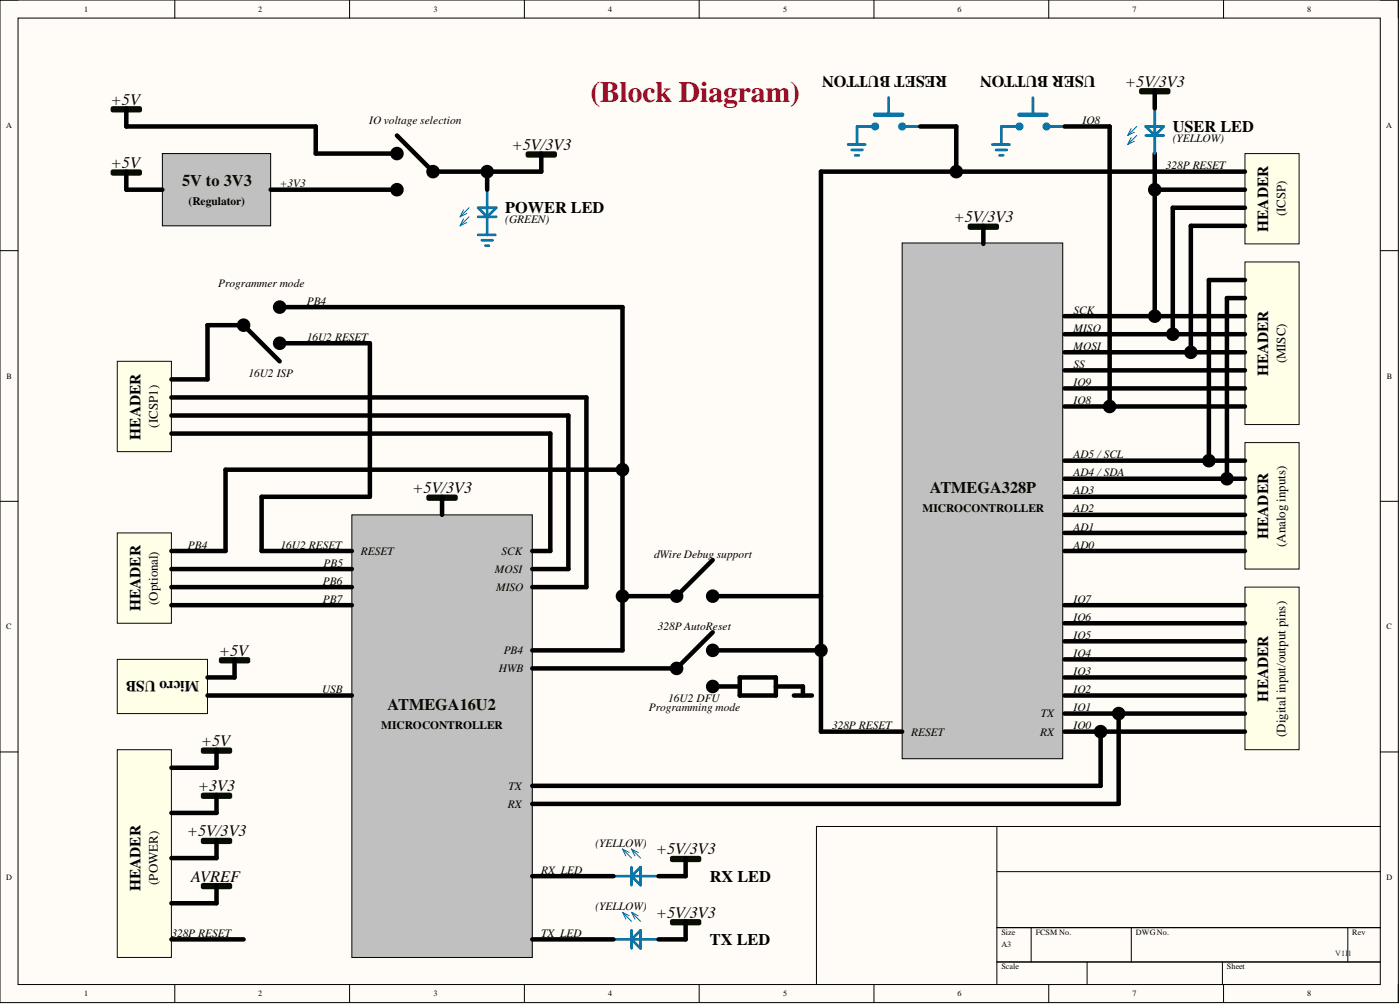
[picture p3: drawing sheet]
<svg xmlns="http://www.w3.org/2000/svg" width="393mm" height="282mm" viewBox="0 0 393 282" stroke-linecap="round" stroke-linejoin="round" font-family="sans-serif">
<path d="M0 0h392.9v281.5h-392.9z" fill-rule="evenodd" fill="#fffcf8"/>
<path d="M0 0h392.9v281.5h-392.9z" fill="none" stroke="#000" stroke-width=".28"/>
<path d="M5.1 5.1h382.7v271.3h-382.7z" fill-rule="evenodd" fill="#fffcf8"/>
<g fill="none" stroke="#000" stroke-width=".28">
<path d="M0 0h5.1M5.1 5.1h382.7v271.3h-382.7zM49.1 0v5.1M98.2 0v5.1M147.3 0v5.1M196.4 0v5.1M245.5 0v5.1M294.7 0v5.1M343.8 0v5.1M387.8 0h5.1v5.1M0 70.4h5.1M387.8 70.4h5.1"/>
<path d="M0 140.7h5.1M387.8 140.7h5.1M0 211.1h5.1M387.8 211.1h5.1M280.1 232v44.4M387.8 232h-158.4v44.4M280.1 244.7h107.7M49.1 276.4v5.1M98.2 276.4v5.1M147.3 276.4v5.1M196.4 276.4v5.1M245.5 276.4v5.1"/>
<path d="M280.1 260.4h107.7M280.1 270.1h107.7M289.7 260.4v9.7M294.7 276.4v5.1M305.4 270.1v6.3M317.9 260.4v9.7M343.5 270.1v6.3M343.8 276.4v5.1M378.7 260.4v9.7M392.9 276.4v5.1"/>
</g>
<path d="M253.5 68.2h45.1v144.8h-45.1z" fill-rule="evenodd" fill="#c0c0c0"/>
<path d="M253.5 68.2h45.1v144.8h-45.1z" fill="none" stroke="#000" stroke-width=".28"/>
<path d="M349.8 124.3h15.2v35.5h-15.2z" fill-rule="evenodd" fill="#ffffe8"/>
<path d="M349.8 124.3h15.2v35.5h-15.2z" fill="none" stroke="#080d02" stroke-width=".28"/>
<path d="M299.1 129.3h50.7M192.6 240.9v5.1" fill="none" stroke="#000" stroke-width="1.3"/>
<path d="M245.9 35.5h-5.1v5.1M172.4 246h12.6M177.4 243.4v5.1M180 243.4v5.1l-2.6-2.5z" fill="none" stroke="#0075ad" stroke-width=".76"/>
<path d="M174.9 238.4l2.5 2.5M174.9 238.4l1 1.9M174.9 238.4l1.9 .9M177.4 238.4l2.6 2.5M177.4 238.4l1 1.9M177.4 238.4l1.9 .9" fill="none" stroke="#0075ad" stroke-width=".28"/>
<path d="M188.8 240.9h7.6M188.8 241.4h7.6" fill="none" stroke="#080d02" stroke-width="1.3"/>
<path d="M245.9 32.2h7.6" fill="none" stroke="#0075ad" stroke-width="1.3"/>
<circle cx="245.9" cy="35.5" r=".76" fill="#0075ad"/>
<g fill="none" stroke="#0075ad" stroke-width=".76">
<path d="M253.5 35.5h5"/>
<circle cx="245.9" cy="35.5" r=".76"/>
</g>
<circle cx="253.5" cy="35.5" r=".76" fill="#0075ad"/>
<g fill="none" stroke="#0075ad" stroke-width=".76">
<path d="M249.7 27.4v4.8M238.3 40.6h4.8M239.3 42.1h3M240.3 43.6h1"/>
<circle cx="253.5" cy="35.5" r=".76"/>
</g>
<path d="M299.1 134.4h50.7M299.1 139.5h50.7M299.1 144.5h50.7M299.1 149.6h50.7M299.1 154.7h50.7" fill="none" stroke="#000" stroke-width="1.3"/>
<path d="M349.8 164.8h15.2v45.7h-15.2z" fill-rule="evenodd" fill="#ffffe8"/>
<path d="M349.8 164.8h15.2v45.7h-15.2z" fill="none" stroke="#080d02" stroke-width=".28"/>
<path d="M299.1 169.9h50.7M299.1 175h50.7M299.1 180h50.7M299.1 185.1h50.7M299.1 190.2h50.7M299.1 195.3h50.7M299.1 200.3h50.7M299.1 205.4h50.7" fill="none" stroke="#000" stroke-width="1.3"/>
<path d="M349.8 73.5h15.2v45.7h-15.2z" fill-rule="evenodd" fill="#ffffe8"/>
<path d="M349.8 73.5h15.2v45.7h-15.2z" fill="none" stroke="#080d02" stroke-width=".28"/>
<path d="M299.1 88.8h50.7M299.1 93.8h50.7M299.1 98.9h50.7M299.1 104h50.7M299.1 109h50.7M299.1 114.1h50.7" fill="none" stroke="#000" stroke-width="1.3"/>
<path d="M98.9 144.5h50.6v124.3h-50.6z" fill-rule="evenodd" fill="#c0c0c0"/>
<path d="M98.9 144.5h50.6v124.3h-50.6z" fill="none" stroke="#000" stroke-width=".28"/>
<path d="M33 185.1h25.3v15.2h-25.3z" fill-rule="evenodd" fill="#ffffe8"/>
<path d="M33 185.1h25.3v15.2h-25.3z" fill="none" stroke="#080d02" stroke-width=".28"/>
<g fill="none" stroke="#000" stroke-width="1.3">
<path d="M324.4 43.1v45.7M329.5 58.3v35.5M276.3 63.4v5.1M334.6 63.4v35.5M349.8 78.6h-10.1v50.7M349.8 83.7h-5.1v50.7M124.2 139.5v5M149.5 159.8h10.2M149.5 154.7h5.1M149.5 164.8h15.3M58.3 195.3h40.6M65.9 185.1v5.1h-7.6"/>
<circle cx="324.4" cy="88.8" r="1.27"/>
<circle cx="329.5" cy="93.8" r="1.27"/>
<circle cx="334.6" cy="98.9" r="1.27"/>
<circle cx="339.7" cy="129.3" r="1.27"/>
<circle cx="344.7" cy="134.4" r="1.27"/>
</g>
<path d="M272.5 63.4h7.6M272.5 63.9h7.6M120.4 139.5h7.6M120.4 140h7.6M62.1 185.1h7.6M62.1 185.6h7.6" fill="none" stroke="#080d02" stroke-width="1.3"/>
<g fill="#000">
<circle cx="324.4" cy="88.8" r="1.27"/>
<circle cx="329.5" cy="93.8" r="1.27"/>
<circle cx="334.6" cy="98.9" r="1.27"/>
<circle cx="339.7" cy="129.3" r="1.27"/>
<circle cx="344.7" cy="134.4" r="1.27"/>
</g>
<path d="M45.6 43.1h30.4v20.3h-30.4z" fill-rule="evenodd" fill="#c0c0c0"/>
<path d="M45.6 43.1h30.4v20.3h-30.4z" fill="none" stroke="#000" stroke-width=".28"/>
<path d="M31.7 48.2h7.6M31.7 48.7h7.6M148.3 43.1h7.6M148.3 43.6h7.6M188.8 258.7h7.6M188.8 259.2h7.6" fill="none" stroke="#080d02" stroke-width="1.3"/>
<path d="M35.5 35.5h53.2M35.5 48.2v5.1h10.1M152.1 43.1v5.1M192.6 258.7v5" fill="none" stroke="#000" stroke-width="1.3"/>
<path d="M134.3 58.3h5.1l-2.5 2.6zM136.9 53.3v12.6M134.3 60.9h5.1M172.4 263.7h12.6M177.4 261.2v5.1M180 261.2v5.1l-2.6-2.6z" fill="none" stroke="#0075ad" stroke-width=".76"/>
<path d="M130.2 59l-.9 1.9M131.2 59.9l-1.9 1M131.8 58.3l-2.5 2.6M130.2 61.5l-.9 1.9M131.2 62.4l-1.9 1M131.8 60.9l-2.5 2.5M174.9 256.1l2.5 2.6M174.9 256.1l1 1.9M174.9 256.1l1.9 1M177.4 256.1l2.6 2.6M177.4 256.1l1 1.9M177.4 256.1l1.9 1" fill="none" stroke="#0075ad" stroke-width=".28"/>
<path d="M349.8 43.1h15.2v25.4h-15.2z" fill-rule="evenodd" fill="#ffffe8"/>
<path d="M349.8 43.1h15.2v25.4h-15.2z" fill="none" stroke="#080d02" stroke-width=".28"/>
<g fill="none" stroke="#000" stroke-width="1.3">
<path d="M230.7 48.2h119.1M324.4 53.3h25.4M329.5 58.3h20.3M334.6 63.4h15.2M309.2 205.4v15.2h-159.7M314.3 200.3v25.4h-164.8"/>
<circle cx="324.4" cy="53.3" r="1.27"/>
<circle cx="309.2" cy="205.4" r="1.27"/>
<circle cx="314.3" cy="200.3" r="1.27"/>
</g>
<g fill="#000">
<circle cx="324.4" cy="53.3" r="1.27"/>
<circle cx="309.2" cy="205.4" r="1.27"/>
<circle cx="314.3" cy="200.3" r="1.27"/>
</g>
<path d="M33 101.4h15.2v25.4h-15.2z" fill-rule="evenodd" fill="#ffffe8"/>
<path d="M33 101.4h15.2v25.4h-15.2z" fill="none" stroke="#080d02" stroke-width=".28"/>
<path d="M48.2 116.7h111.5v43.1M48.2 111.6h116.6v53.2M48.2 106.5h10.1M48.2 121.7h106.4v33M149.5 246h22.9M149.5 263.7h22.9" fill="none" stroke="#000" stroke-width="1.3"/>
<path d="M286.4 32.2h7.6" fill="none" stroke="#0075ad" stroke-width="1.3"/>
<path d="M286.4 35.5h-5v5.1" fill="none" stroke="#0075ad" stroke-width=".76"/>
<circle cx="286.4" cy="35.5" r=".76" fill="#0075ad"/>
<g fill="none" stroke="#0075ad" stroke-width=".76">
<path d="M294 35.5h5.1"/>
<circle cx="286.4" cy="35.5" r=".76"/>
</g>
<circle cx="294" cy="35.5" r=".76" fill="#0075ad"/>
<g fill="none" stroke="#0075ad" stroke-width=".76">
<path d="M290.2 27.4v4.8M278.8 40.6h4.8M279.8 42.1h3.1M280.8 43.6h1.1"/>
<circle cx="294" cy="35.5" r=".76"/>
</g>
<g fill="none" stroke="#000" stroke-width="1.3">
<path d="M35.5 30.4v5.1M88.7 35.5v7.6h22.8M111.5 38l10.2 10.2h30.4M258.5 35.5h10.2M299.1 35.5h12.7M76 53.3h35.5M230.7 48.2v157.2h22.8M78.6 86.2h96.3v96.4h-25.4M78.6 96.4h25.3v43.1h-30.4M78.6 101.4l-10.2-10.1h-10.1v15.2M73.5 154.7h25.4M200.2 157.2l-10.1 10.2h-15.2"/>
<path d="M200.2 167.4h30.5M200.2 177.5l-10.1 10.2h-40.6M200.2 182.6h30.5M200.2 192.7h7.6M207.8 190.2h10.2v5.1h-10.2zM218 192.7h7.6v2.6M223.1 195.3h5"/>
<circle cx="111.5" cy="43.1" r="1.27"/>
<circle cx="111.5" cy="53.3" r="1.27"/>
<circle cx="121.7" cy="48.2" r="1.27"/>
<circle cx="68.4" cy="91.3" r="1.27"/>
<circle cx="78.6" cy="86.2" r="1.27"/>
<circle cx="78.6" cy="96.4" r="1.27"/>
<circle cx="174.9" cy="167.4" r="1.27"/>
<circle cx="190.1" cy="167.4" r="1.27"/>
<circle cx="200.2" cy="167.4" r="1.27"/>
<circle cx="190.1" cy="187.7" r="1.27"/>
<circle cx="200.2" cy="192.7" r="1.27"/>
<circle cx="200.2" cy="182.6" r="1.27"/>
<circle cx="230.7" cy="182.6" r="1.27"/>
</g>
<g fill="#000">
<circle cx="111.5" cy="43.1" r="1.27"/>
<circle cx="111.5" cy="53.3" r="1.27"/>
<circle cx="121.7" cy="48.2" r="1.27"/>
<circle cx="68.4" cy="91.3" r="1.27"/>
<circle cx="78.6" cy="86.2" r="1.27"/>
<circle cx="78.6" cy="96.4" r="1.27"/>
<circle cx="174.9" cy="167.4" r="1.27"/>
<circle cx="190.1" cy="167.4" r="1.27"/>
<circle cx="200.2" cy="167.4" r="1.27"/>
<circle cx="190.1" cy="187.7" r="1.27"/>
<circle cx="200.2" cy="192.7" r="1.27"/>
<circle cx="200.2" cy="182.6" r="1.27"/>
<circle cx="230.7" cy="182.6" r="1.27"/>
</g>
<path d="M31.7 30.4h7.6M31.7 30.9h7.6" fill="none" stroke="#080d02" stroke-width="1.3"/>
<path d="M33 149.6h15.2v25.4h-15.2z" fill-rule="evenodd" fill="#ffffe8"/>
<path d="M33 149.6h15.2v25.4h-15.2z" fill="none" stroke="#080d02" stroke-width=".28"/>
<g fill="none" stroke="#000" stroke-width="1.3">
<path d="M268.7 35.5v12.7M311.8 35.5v78.6M324.4 25.4v5M136.9 48.2v5.1M73.5 139.5v15.2M48.2 154.7h15.2M48.2 159.8h50.7M48.2 164.8h50.7M48.2 169.9h50.7M185 246h7.6M185 263.7h7.6"/>
<circle cx="136.9" cy="48.2" r="1.27"/>
<circle cx="268.7" cy="48.2" r="1.27"/>
<circle cx="311.8" cy="114.1" r="1.27"/>
</g>
<path d="M321.9 38h5.1M321.9 35.5h5.1l-2.6 2.5zM324.4 30.4v12.7M134.3 65.9h4.9M135.4 67.5h3M136.4 69h1" fill="none" stroke="#0075ad" stroke-width=".76"/>
<path d="M317.8 36.1l-1 1.9M317.8 38.7l-1 1.9M318.8 37.1l-2 .9M318.8 39.6l-2 1M319.4 35.5l-2.6 2.5M319.4 38l-2.6 2.6" fill="none" stroke="#0075ad" stroke-width=".28"/>
<path d="M320.6 25.4h7.6M320.6 25.9h7.6" fill="none" stroke="#080d02" stroke-width="1.3"/>
<g fill="#000">
<circle cx="136.9" cy="48.2" r="1.27"/>
<circle cx="268.7" cy="48.2" r="1.27"/>
<circle cx="311.8" cy="114.1" r="1.27"/>
</g>
<path d="M33 210.5h15.2v58.3h-15.2z" fill-rule="evenodd" fill="#ffffe8"/>
<path d="M33 210.5h15.2v58.3h-15.2z" fill="none" stroke="#080d02" stroke-width=".28"/>
<path d="M57 210.5h7.6M57 211h7.6M57 235.8h7.6M57 236.3h7.6M57 223.2h7.6M57 223.7h7.6M57 248.5h7.6M57 249h7.6" fill="none" stroke="#080d02" stroke-width="1.3"/>
<g fill="none" stroke="#000" stroke-width="1.3">
<path d="M174.9 131.9h-111.5v22.8M60.8 210.5v5h-12.6M60.8 223.2v5h-12.6M60.8 235.8v5.1h-12.6M60.8 248.5v5.1h-12.6M48.2 263.7h20.2"/>
<circle cx="174.9" cy="131.9" r="1.27"/>
</g>
<circle cx="174.9" cy="131.9" r="1.27" fill="#000"/>
<text font-size="8.3" fill="#9e0e29" x="165.9" y="28.7">(Block Diagram)</text>
<g font-size="4.6">
<text x="266.1" y="21.3" transform="rotate(-180 266.1 21.3)">RESET BUTTON</text>
<text x="307.8" y="21.3" transform="rotate(-180 307.8 21.3)">USER BUTTON</text>
<text x="31.2" y="29.4">+5V</text>
<text x="316.2" y="24.3">+5V/3V3</text>
<text x="329.5" y="37">USER LED</text>
<text x="31.2" y="47.2">+5V</text>
<text x="143.8" y="42.1">+5V/3V3</text>
<text x="141.9" y="59.9">POWER LED</text>
<text x="268" y="62.4">+5V/3V3</text>
<text x="115.9" y="138.5">+5V/3V3</text>
<text x="61.6" y="184.1">+5V</text>
<text x="56.5" y="209.5">+5V</text>
<text x="55.7" y="222.1">+3V3</text>
<text x="52.6" y="234.8">+5V/3V3</text>
<text x="184.4" y="239.9">+5V/3V3</text>
<text x="53.7" y="247.5">AVREF</text>
<text x="199.4" y="247.5">RX LED</text>
<text x="184.4" y="257.6">+5V/3V3</text>
<text x="199.5" y="265.3">TX LED</text>
</g>
<g font-size="4.6" fill="#080d02">
<text x="51.2" y="52.2">5V to 3V3</text>
<text x="261.2" y="138.5">ATMEGA328P</text>
<text x="108.9" y="199.3">ATMEGA16U2</text>
</g>
<g font-size="4.3">
<text x="356.3" y="65.1" transform="rotate(-90 356.3 65.1)">HEADER</text>
<text x="356.3" y="105.7" transform="rotate(-90 356.3 105.7)">HEADER</text>
<text x="39.5" y="123.4" transform="rotate(-90 39.5 123.4)">HEADER</text>
<text x="356.3" y="151.3" transform="rotate(-90 356.3 151.3)">HEADER</text>
<text x="39.5" y="171.6" transform="rotate(-90 39.5 171.6)">HEADER</text>
<text x="55.9" y="191.3" transform="rotate(-180 55.9 191.3)">Micro USB</text>
<text x="356.3" y="197" transform="rotate(-90 356.3 197)">HEADER</text>
<text x="39.5" y="250.2" transform="rotate(-90 39.5 250.2)">HEADER</text>
</g>
<g font-size="3.6">
<text x="361.2" y="60.8" transform="rotate(-90 361.2 60.8)">(ICSP)</text>
<text x="361.2" y="102" transform="rotate(-90 361.2 102)">(MISC)</text>
<text x="44.4" y="120" transform="rotate(-90 44.4 120)">(ICSP1)</text>
<text x="361.2" y="153.5" transform="rotate(-90 361.2 153.5)">(Analog inputs)</text>
<text x="44.4" y="169.8" transform="rotate(-90 44.4 169.8)">(Optional)</text>
<text x="361.2" y="206.8" transform="rotate(-90 361.2 206.8)">(Digital input/output pins)</text>
<text x="44.4" y="248.4" transform="rotate(-90 44.4 248.4)">(POWER)</text>
</g>
<g font-size="3.2">
<text x="103.8" y="34.8">IO voltage selection</text>
<text x="304.2" y="34.8">IO8</text>
<text x="329.5" y="39.9">(YELLOW)</text>
<text x="327.6" y="47.5">328P RESET</text>
<text x="78.6" y="52.6">+3V3</text>
<text x="53" y="57.7">(Regulator)</text>
<text x="141.9" y="62.7">(GREEN)</text>
<text x="61.3" y="80.5">Programmer mode</text>
<text x="86.2" y="85.5">PB4</text>
<text x="301.6" y="88.1">SCK</text>
<text x="86.2" y="95.7">16U2 RESET</text>
<text x="301.6" y="93.2">MISO</text>
<text x="301.6" y="98.2">MOSI</text>
<text x="69.8" y="105.8">16U2 ISP</text>
<text x="301.6" y="103.3">SS</text>
<text x="301.6" y="108.4">IO9</text>
<text x="301.6" y="113.4">IO8</text>
<text x="301.6" y="128.7">AD5 /SCL</text>
<text x="301.6" y="133.7">AD4 /SDA</text>
<text x="259.2" y="143.9">MICROCONTROLLER</text>
<text x="301.6" y="138.8">AD3</text>
<text x="301.6" y="143.9">AD2</text>
<text x="301.6" y="148.9">AD1</text>
<text x="52.8" y="154">PB4</text>
<text x="78.8" y="154">16U2 RESET</text>
<text x="101.4" y="155.8">RESET</text>
<text x="140.9" y="155.8">SCK</text>
<text x="301.6" y="154">AD0</text>
<text x="90.9" y="159.1">PB5</text>
<text x="139.1" y="160.9">MOSI</text>
<text x="183.8" y="156.5">dWire Debug support</text>
<text x="90.7" y="164.2">PB6</text>
<text x="139.4" y="165.9">MISO</text>
<text x="90.7" y="169.2">PB7</text>
<text x="301.6" y="169.2">IO7</text>
<text x="184.9" y="176.8">328P AutoReset</text>
<text x="301.6" y="174.3">IO6</text>
<text x="301.6" y="179.4">IO5</text>
<text x="141.5" y="183.7">PB4</text>
<text x="301.6" y="184.4">IO4</text>
<text x="140.2" y="188.8">HWB</text>
<text x="301.6" y="189.5">IO3</text>
<text x="90.5" y="194.6">USB</text>
<text x="187.7" y="197.1">16U2 DFU</text>
<text x="301.6" y="194.6">IO2</text>
<text x="182.3" y="199.7">Programming mode</text>
<text x="292.4" y="201.4">TX</text>
<text x="301.6" y="199.7">IO1</text>
<text x="107.1" y="204.7">MICROCONTROLLER</text>
<text x="233.8" y="204.7">328P RESET</text>
<text x="256" y="206.5">RESET</text>
<text x="292.3" y="206.5">RX</text>
<text x="301.6" y="204.7">IO0</text>
<text x="142.9" y="221.7">TX</text>
<text x="142.7" y="226.8">RX</text>
<text x="167.3" y="237.7">(YELLOW)</text>
<text x="152.1" y="245.3">RX_LED</text>
<text x="167.3" y="255.4">(YELLOW)</text>
<text x="48.2" y="263.1">328P RESET</text>
<text x="152.1" y="263.1">TX_LED</text>
</g>
<g font-size="2.3">
<text x="23.7" y="3.3">1</text>
<text x="72.6" y="3.3">2</text>
<text x="121.8" y="3.3">3</text>
<text x="170.8" y="3.3">4</text>
<text x="220" y="3.3">5</text>
<text x="269" y="3.3">6</text>
<text x="318.2" y="3.3">7</text>
<text x="367.3" y="3.3">8</text>
<text x="1.7" y="35.9">A</text>
<text x="389.5" y="35.9">A</text>
<text x="1.9" y="106.3">B</text>
<text x="389.7" y="106.3">B</text>
<text x="1.8" y="176.7">C</text>
<text x="389.6" y="176.7">C</text>
<text x="1.8" y="247.1">D</text>
<text x="389.6" y="247.1">D</text>
<text x="281.4" y="262.5">Size</text>
<text x="291" y="262.5">FCSM No.</text>
<text x="319.1" y="262.5">DWGNo.</text>
<text x="380" y="262.5">Rev</text>
<text x="281.4" y="265.8">A3</text>
<text x="281.4" y="272.1">Scale</text>
<text x="344.7" y="272.1">Sheet</text>
<text x="23.7" y="279.7">1</text>
<text x="72.6" y="279.7">2</text>
<text x="121.8" y="279.7">3</text>
<text x="170.8" y="279.7">4</text>
<text x="220" y="279.7">5</text>
<text x="269" y="279.7">6</text>
<text x="318.2" y="279.7">7</text>
<text x="367.3" y="279.7">8</text>
</g>
<g font-size="2.3" fill="#000080">
<text x="375.1" y="268.3">V1I</text>
<text x="378.7" y="268.3">1</text>
</g>
</svg>
